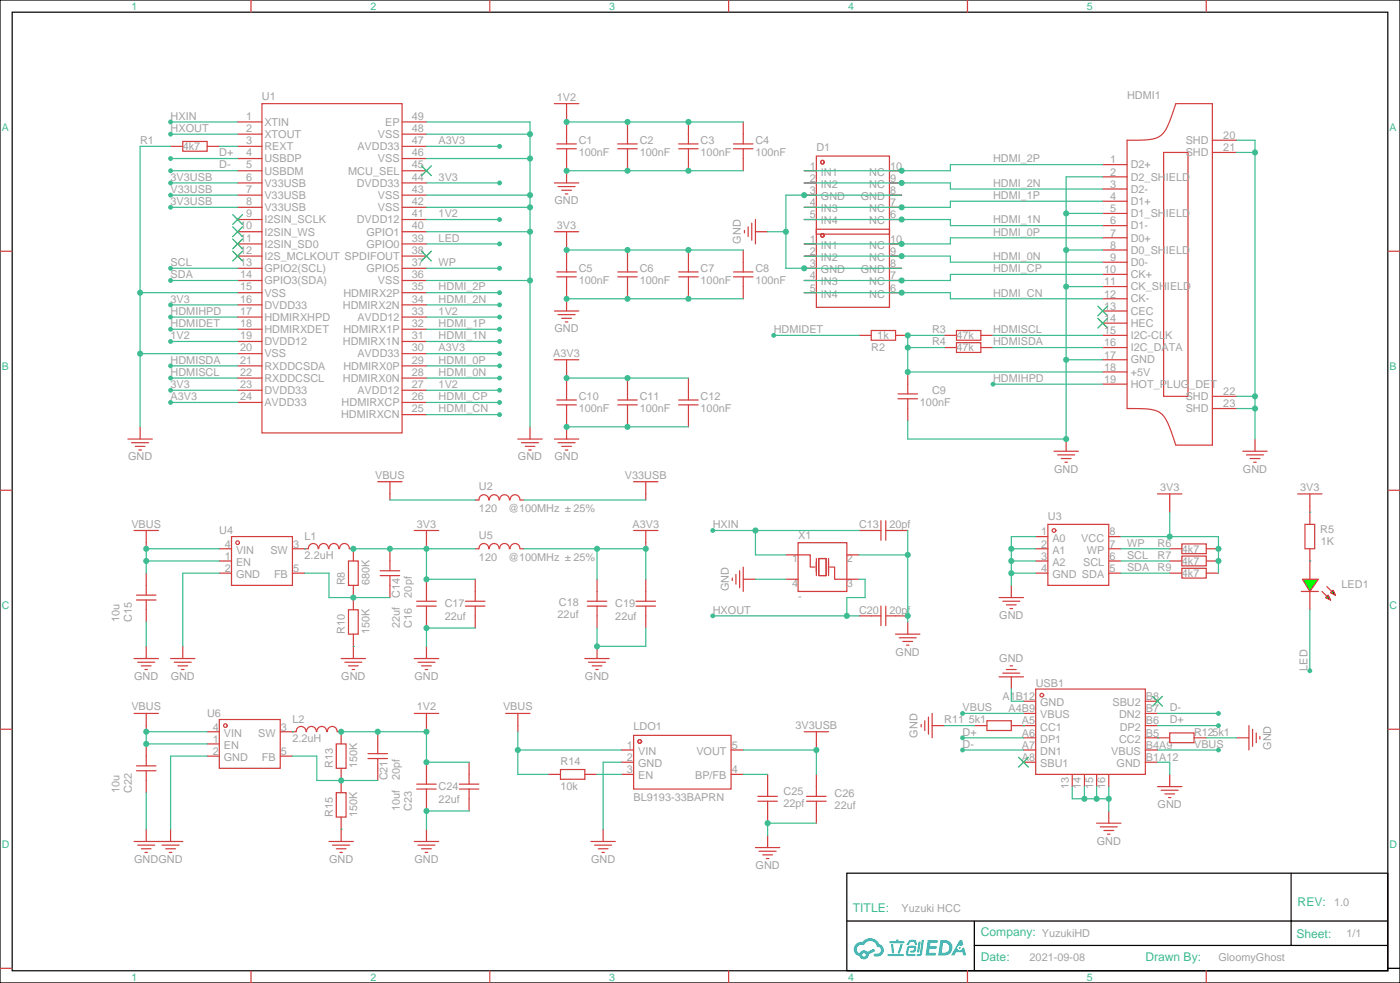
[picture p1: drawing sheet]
<svg xmlns="http://www.w3.org/2000/svg" width="405mm" height="284mm" viewBox="0 0 405 284" stroke-linecap="round" stroke-linejoin="round" font-family="sans-serif">
<path d="M0 0h405.3v284.3h-405.3zM3.5 3.5h398.3v277.3h-398.3zM245.2 252.6h156.6v28.2h-156.6zM373.8 252.6v20.9M245.2 266.4h156.5M282.1 273.5h119.6M282.1 266.4v14.1M401.8 280.1h3.5" fill="none" stroke="#000" stroke-width=".35"/>
<g fill="none" stroke="#d43d3d" stroke-width=".35">
<path d="M72.7 0v3.5M141.8 0v3.5M211 0v3.5M280.1 0v3.5M349.2 0v3.5M0 72.7h3.5M401.8 72.7h3.5M0 141.8h3.5M401.8 141.8h3.5M0 211h3.5M401.8 211h3.5M0 280.1h3.5"/>
<path d="M72.7 280.8v3.5M141.8 280.8v3.5M211 280.8v3.5M280.1 280.8v3.5M349.2 280.8v3.5"/>
</g>
<g fill="#178fff">
<path d="M268.6 271.9h2.5l.4 .2-.1 .6h-2l-.1 1h1.6l.4 .3-.5 .4h-1.7l-.1 1.2 1.8 .1 .2 .3-.2 .4h-2.8z"/>
<path d="M277.9 272h.7l.3 1.3-.6 .3a.74 .74 0 0 0-1.1 .3 .74 .74 0 0 0 .5 1.1 .74 .74 0 0 0 .9-.7l.5-.3 .6 2.4h-.8l-.3-1h-1.8l-.5 1h-.9z"/>
<path d="M266 272.4h.6l-.4 2.9a.31 .31 0 0 1-.4 .3 .31 .31 0 0 1-.3-.3z"/>
<path d="M266.9 271.9h.6l-.5 3.9a.89 .89 0 0 1-.7 .8 .89 .89 0 0 1-.9-.3l1-.5z"/>
<path d="M263.2 272.1l.6-.2 1.2 .1 .6 1.3-.7 .1-.3-.9-1.1 .1a.95 .95 0 0 1-.9 .8l-.1-.2z"/>
<path d="M262.9 273.8l1.8-.2a1.04 1.04 0 0 1 .6 1.1 1.04 1.04 0 0 1-.9 .9h-.6a.29 .29 0 0 1-.3-.4 .29 .29 0 0 1 .3-.2l.7-.1 .2-.7h-1.5l-.3 1.7 1.9 .1a.29 .29 0 0 1 .3 .3 .29 .29 0 0 1-.3 .3h-2l-.4-.3 .2-2.1z"/>
<path d="M257 276h4.4a.3 .3 0 0 1 .3 .3 .3 .3 0 0 1-.3 .3h-4.3z"/>
<path d="M260.7 273.1h.7l-.5 1.6a1.02 1.02 0 0 1-.7 1.2l-.3-.3z"/>
<path d="M258 273.1h.6l.2 2.4-.2 .3-.3-.2z"/>
<path d="M257.5 272.3h1.9l.2-.5h.5v.5h1.5a.29 .29 0 0 1 .3 .3 .29 .29 0 0 1-.3 .3h-4z"/>
<path d="M272.3 271.9l-.7 4.5h1.5a2.27 2.27 0 0 0 2.6-2.3 2.27 2.27 0 0 0-2.7-2.2zM273.1 272.7a1.5 1.5 0 0 1 1.8 1.6 1.5 1.5 0 0 1-2 1.3h-.3z"/>
<path d="M247.8 273.1a2.09 2.09 0 0 0 1 3.5 1.37 1.37 0 0 0 1.6 .9 1.37 1.37 0 0 0 1.1-1.4l1.9-1-.4-.7-1.8 1a1.4 1.4 0 0 0-2.3 .4 1.32 1.32 0 0 1-.7-1.9 1.32 1.32 0 0 1 1.9-.4 2.02 2.02 0 0 1 2.1-1.3 2.02 2.02 0 0 1 1.8 1.6 1.09 1.09 0 0 1 1 1.4 1.09 1.09 0 0 1-1.5 .7 .41 .41 0 0 0-.5 .3 .41 .41 0 0 0 .3 .5 1.89 1.89 0 0 0 2.5-1.2 1.89 1.89 0 0 0-1.2-2.4 2.98 2.98 0 0 0-5-.6l-1 .1zM249.6 276.2a.55 .55 0 0 1 1.1 0 .55 .55 0 0 1-1.1 0z"/>
<circle cx="277.9" cy="274.2" r=".28"/>
</g>
<g fill="none" stroke="#d43d3d" stroke-width=".35">
<path d="M68.8 38.8h7M68.8 35.3h7M75.8 30h40.6v95.2h-40.6zM116.4 38.8h7.1M116.4 35.3h7.1M49.4 42.3h3.5M52.9 40.9h7.1v2.8h-7.1zM60 42.3h3.5M68.8 60h7M68.8 56.4h7M68.8 52.9h7M68.8 49.4h7"/>
<path d="M68.8 45.9h7M68.8 42.3h7M116.4 60h7.1M116.4 56.4h7.1M116.4 52.9h7.1M116.4 49.4h7.1M116.4 45.9h7.1M116.4 42.3h7.1M319.3 47.6h7M319.3 51.2h7M319.3 54.7h7M319.3 58.2h7"/>
<path d="M326.3 40.6l6.6-.2 1.8-.5 1.3-.7 1.1-1 .9-1.7 2.4-6.5h10.6v98.8h-10.6l-2.4-6.6-.9-1.6-1.1-1.1-1.3-.7-1.8-.4-6.6-.2zM336.9 44.1h7.1v70.6h-7.1zM351 40.6h7.1M351 44.1h7.1M68.8 77.6h7M68.8 74.1h7M68.8 70.6h7M68.8 67h7M68.8 63.5h7M116.4 77.6h7.1M116.4 74.1h7.1M116.4 70.6h7.1"/>
<path d="M116.4 67h7.1M116.4 63.5h7.1M319.3 61.7h7M319.3 65.3h7M319.3 68.8h7M319.3 72.3h7M319.3 75.8h7M319.3 79.4h7M68.8 98.8h7M68.8 95.3h7M68.8 91.7h7M68.8 88.2h7"/>
<path d="M68.8 84.7h7M68.8 81.1h7M116.4 98.8h7.1M116.4 95.3h7.1M116.4 91.7h7.1M116.4 88.2h7.1M116.4 84.7h7.1M116.4 81.1h7.1M248.7 97h3.5M252.2 95.6h7.1v2.8h-7.1zM259.3 97h3.5M273.4 97h3.5"/>
<path d="M276.9 95.6h7.1v2.8h-7.1zM276.9 99.1h7.1v2.9h-7.1zM284 97h3.5M319.3 82.9h7M319.3 86.4h7M319.3 90h7M319.3 93.5h7M319.3 97h7M68.8 116.4h7M68.8 112.9h7M68.8 109.4h7M68.8 105.8h7"/>
<path d="M68.8 102.3h7M116.4 116.4h7.1M116.4 112.9h7.1M116.4 109.4h7.1M116.4 105.8h7.1M116.4 102.3h7.1M116.4 119.9h7.1M260 115.4h5.6M260 113.9h5.6M262.8 107.6v6.3M262.8 115.4v6.3M273.4 100.5h3.5"/>
<path d="M284 100.5h3.5M319.3 100.5h7M319.3 104.1h7M319.3 107.6h7M319.3 111.1h7M351 114.7h7.1M351 118.2h7.1M37 127h7.1M38.1 128.1h4.9M39.2 129.1h2.8M40.2 130.2h.7M40.6 123.5v3.5"/>
<path d="M149.9 127h7.1M151 128.1h4.9M152 129.1h2.9M153.1 130.2h.7M153.5 123.5v3.5M305.2 130.5h7M306.2 131.6h4.9M307.3 132.6h2.8M308.3 133.7h.7M308.7 127v3.5M359.8 130.5h7.1M360.9 131.6h4.9"/>
<path d="M361.9 132.6h2.9M363 133.7h.7M363.4 127v3.5M38.8 153.5h7.1M42.3 153.5v5.3M63.5 158.8h3.5M67 155.2h17.7v14.1h-17.7zM84.7 158.8h4.6M89.3 158.7a1.41 1.41 0 0 1 1.4-1.5 1.41 1.41 0 0 1 1.4 1.5M92.3 158.7a1.41 1.41 0 0 1 1.4-1.5 1.41 1.41 0 0 1 1.4 1.5M95.3 158.7a1.41 1.41 0 0 1 1.4-1.5 1.41 1.41 0 0 1 1.4 1.5M98.3 158.7a1.41 1.41 0 0 1 1.4-1.5 1.41 1.41 0 0 1 1.4 1.5"/>
<path d="M101.2 158.8h1.1v3.5M112.9 158.8v6.3M119.9 153.5h7.1M123.5 153.5v5.3M137.6 158.8h1M138.7 158.7a1.41 1.41 0 0 1 1.4-1.5 1.41 1.41 0 0 1 1.4 1.5M141.7 158.7a1.41 1.41 0 0 1 1.4-1.5 1.41 1.41 0 0 1 1.4 1.5M144.7 158.7a1.41 1.41 0 0 1 1.4-1.5 1.41 1.41 0 0 1 1.4 1.5M147.7 158.7a1.41 1.41 0 0 1 1.4-1.5 1.41 1.41 0 0 1 1.4 1.5M150.6 158.8h1.1M183.4 153.5h7.1M187 153.5v5.3"/>
<path d="M231.1 157h14.1v14.1h-14.1zM248.7 153.5h6.4M255.1 150.6v5.7M256.5 153.5h6.3M256.5 150.6v5.7M299.9 158.8h3.5M299.9 155.2h3.5M303.4 151.7h17.6v17.6h-17.6zM321 158.8h3.6M321 155.2h3.6M335.1 142.9h7.1M338.7 142.9v5.3"/>
<path d="M39.5 173.6h5.7M39.5 172.2h5.7M42.3 165.8v6.4M42.3 173.6v6.3M63.5 162.3h3.5M63.5 165.8h3.5M84.7 165.8h3.5M100.9 162.3h2.8v7h-2.8zM100.9 176.4h2.8v7h-2.8zM102.3 169.3v7.1M110.1 166.5h5.6M110.1 165.1h5.6"/>
<path d="M112.9 166.5v6.4M120.6 175.3h5.7M120.6 173.9h5.7M123.5 167.6v6.3M123.5 175.3v6.4M134.8 175.3h5.6M134.8 173.9h5.6M137.6 167.6v6.3M137.6 175.3v6.4M170 175.3h5.7M170 173.9h5.7M172.9 167.6v6.3"/>
<path d="M172.9 175.3v6.4M184.1 175.3h5.7M184.1 173.9h5.7M187 167.6v6.3M187 175.3v6.4M212 167.2v.7M213.1 166.2v2.8M214.1 165.1v4.9M215.2 167.6h3.5M215.2 164v7.1M227.5 160.5h7.1v3.5h1.4M227.5 167.6h3.6"/>
<path d="M236.4 161.6v4.9M237.1 161.6h2.1v4.9h-2.1zM239.9 161.6v4.9M240.2 164h1.5v3.6h7M245.2 160.5h3.5M248.7 178.2h6.4M255.1 175.3v5.7M256.5 175.3v5.7M256.5 178.2h6.3M262.8 179.9v3.5M289.3 172.9h7M290.3 173.9h5"/>
<path d="M291.4 175h2.8M292.5 176h.7M292.8 169.3v3.6M299.9 162.3h3.5M299.9 165.8h3.5M321 162.3h3.6M321 165.8h3.6M376.8 171.1h4.9M38.8 190.5h7.1M39.9 191.6h4.9M40.9 192.6h2.8M42 193.7h.7"/>
<path d="M42.3 187v3.5M49.4 190.5h7M50.4 191.6h5M51.5 192.6h2.8M52.6 193.7h.7M52.9 187v3.5M98.8 190.5h7M99.8 191.6h5M100.9 192.6h2.8M102 193.7h.7M102.3 183.4v7.1M119.9 190.5h7.1"/>
<path d="M121 191.6h4.9M122.1 192.6h2.8M123.1 193.7h.7M123.5 187v3.5M169.3 190.5h7.1M170.4 191.6h4.9M171.4 192.6h2.9M172.5 193.7h.7M172.9 187v3.5M259.3 183.4h7M260.3 184.5h5M261.4 185.6h2.8"/>
<path d="M262.5 186.6h.7M289.3 195.8h7M290.3 194.7h5M291.4 193.7h2.8M292.5 192.6h.7M292.8 195.8v3.5M299.9 199.3h31.7v24.7h-31.7zM38.8 206.4h7.1M42.3 206.4v5.3M42.3 215.2v6.3M60 211.7h3.5M60 215.2h3.5"/>
<path d="M60 218.7h3.5M63.5 208.1h17.6v14.1h-17.6zM81.1 211.7h4.6M81.1 218.7h3.6M85.8 211.6a1.41 1.41 0 0 1 1.4-1.5 1.41 1.41 0 0 1 1.4 1.5M88.8 211.6a1.41 1.41 0 0 1 1.4-1.5 1.41 1.41 0 0 1 1.4 1.5M91.7 211.6a1.41 1.41 0 0 1 1.5-1.5 1.41 1.41 0 0 1 1.4 1.5M94.8 211.6a1.41 1.41 0 0 1 1.4-1.5 1.41 1.41 0 0 1 1.4 1.5M97.4 215.2h2.8v7h-2.8zM97.7 211.7h1.1v3.5M106.5 219.4h5.7M106.5 218h5.7"/>
<path d="M109.4 211.7v6.3M109.4 219.4v6.4M119.9 206.4h7.1M123.5 206.4v5.3M146.4 206.4h7.1M149.9 206.4v5.3M179.9 217h3.5M183.4 212.7h28.3v15.5h-28.3zM211.7 217h3.5M232.8 211.7h7.1M236.4 211.7v5.3M266.7 209.6v.7"/>
<path d="M267.8 208.5v2.8M268.8 207.4v5M269.9 209.9h3.5M269.9 206.4v7M282.2 209.9h3.6M285.8 208.5h7v2.8h-7zM292.8 209.9h7.1M296.3 206.4h3.6M296.3 202.8h3.6M296.3 213.4h3.6M296.3 217h3.6M331.6 206.4h3.5"/>
<path d="M331.6 202.8h3.5M331.6 209.9h3.5M331.6 213.4h7.1M331.6 217h3.5M338.7 212h7v2.8h-7zM345.7 213.4h3.5M358.1 213.4h3.5M361.6 209.9v7.1M362.7 211v4.9M363.7 212v2.8M364.8 213.1v.7M39.5 223h5.7"/>
<path d="M39.5 221.5h5.7M42.3 223v6.3M42.3 239.9v3.5M49.4 239.9v3.5M97.4 229.3h2.8v7.1h-2.8zM98.8 222.3v7M98.8 236.4v7M120.6 228.2h5.7M120.6 226.8h5.7M123.5 220.5v6.3M123.5 228.2v6.4M123.5 239.9v3.5"/>
<path d="M133 228.2h5.6M133 226.8h5.6M135.8 220.5v6.3M135.8 228.2v6.4M158.7 224h3.6M162.3 222.6h7v2.8h-7zM169.3 224h3.6M174.6 239.9v3.5M179.9 220.5h3.5M179.9 224h3.5M211.7 224h3.5M219.4 231.8h5.7"/>
<path d="M219.4 230.4h5.7M222.2 224v6.4M222.2 231.8v6.3M296.3 220.5h3.6M310.4 224v3.5M314 224v3.5M317.5 224v3.5M317.5 238.1h7.1M318.6 239.2h4.9M321 224v3.5M321 234.6v3.5M331.6 220.5h3.5"/>
<path d="M335.1 227.5h7.1M336.2 228.6h4.9M337.3 229.7h2.8M338.3 230.7h.7M338.7 224v3.5M38.8 243.4h14.1M39.9 244.5h4.9M40.9 245.5h2.8M42 246.6h.7M46.9 244.5h5M48 245.5h2.8M49 246.6h.7"/>
<path d="M95.2 243.4h7.1M96.3 244.5h4.9M97.4 245.5h2.8M98.4 246.6h.7M119.9 243.4h7.1M121 244.5h4.9M122.1 245.5h2.8M123.1 246.6h.7M171.1 243.4h7.1M172.2 244.5h4.9M173.2 245.5h2.8M174.3 246.6h.7"/>
<path d="M218.7 245.2h7.1M219.8 246.2h4.9M220.8 247.3h2.9M221.9 248.4h.7M222.2 241.7v3.5M319.6 240.2h2.8M320.7 241.3h.7"/>
<circle cx="68.8" cy="157" r=".53"/>
<circle cx="305.2" cy="153.5" r=".53"/>
<circle cx="65.3" cy="209.9" r=".53"/>
<circle cx="185.2" cy="214.5" r=".53"/>
<circle cx="301.6" cy="201.1" r=".53"/>
</g>
<g fill="none" stroke="#3c3" stroke-width=".35">
<path d="M122.1 48l2.8 2.8M124.9 48l-2.8 2.8M67.4 72.7l2.8 2.8M67.4 69.1l2.8 2.9M67.4 65.6l2.8 2.8M67.4 62.1l2.8 2.8M70.2 72.7l-2.8 2.8M70.2 69.1l-2.8 2.9M70.2 65.6l-2.8 2.8M70.2 62.1l-2.8 2.8M122.1 72.7l2.8 2.8M124.9 72.7l-2.8 2.8"/>
<path d="M317.9 88.5l2.8 2.9M317.9 92.1l2.8 2.8M320.7 88.5l-2.8 2.9M320.7 92.1l-2.8 2.8M294.9 219.1l2.8 2.8M297.7 219.1l-2.8 2.8M333.7 201.4l2.8 2.9M336.5 201.4l-2.8 2.9"/>
</g>
<path d="M377.1 167.6h4.6l-2.5 3.5z" fill="#0f0" stroke="#d43d3d" stroke-width=".35"/>
<g fill="#0f0" stroke="#a10000" stroke-width=".35">
<path d="M385.2 171.5l.7-.8 .7 1.5z"/>
<path d="M383.8 172.9l.7-.7 .7 1.4z"/>
</g>
<g fill="none" stroke="#d43d3d" stroke-width=".35">
<path d="M160.5 30h7.1M164 30v11.6M181.7 35.3v6.3M199.3 35.3v6.3M215.2 35.3v6.3M160.5 52.9h7.1M161.2 43h5.7M161.2 41.6h5.7M161.6 54h4.9M162.6 55h2.9M163.7 56.1h.7M164 43v9.9"/>
<path d="M178.9 43h5.6M178.9 41.6h5.6M181.7 43v6.4M196.5 43h5.6M196.5 41.6h5.6M199.3 43v6.4M212.4 43h5.6M212.4 41.6h5.6M215.2 43v6.4M232.8 49.4h3.6M232.8 52.9h3.6M232.8 56.4h3.6"/>
<path d="M232.8 60h3.6M236.4 45.2h21.1v22.5h-21.1zM257.5 49.4h3.6M257.5 52.9h3.6M257.5 56.4h3.6M257.5 60h3.6M160.5 67h7.1M161.2 78.7h5.7M164 67v11.7M178.9 78.7h5.6M181.7 72.3v6.4M196.5 78.7h5.6"/>
<path d="M199.3 72.3v6.4M212.4 78.7h5.6M215.2 72.3v6.4M215.5 66.7v.7M216.6 65.6v2.8M217.7 64.6v4.9M218.7 63.5v7.1M218.7 67h3.5M232.8 63.5h3.6M232.8 70.6h3.6M232.8 74.1h3.6M232.8 77.6h3.6"/>
<path d="M236.4 66.3h21.1v22.6h-21.1zM257.5 63.5h3.6M257.5 70.6h3.6M257.5 74.1h3.6M257.5 77.6h3.6M160.5 90h7.1M161.2 80.1h5.7M161.6 91h4.9M162.6 92.1h2.9M163.7 93.1h.7M164 80.1v9.9M178.9 80.1h5.6"/>
<path d="M181.7 80.1v6.3M196.5 80.1h5.6M199.3 80.1v6.3M212.4 80.1h5.6M215.2 80.1v6.3M232.8 81.1h3.6M232.8 84.7h3.6M257.5 81.1h3.6M257.5 84.7h3.6M160.5 104.1h7.1M161.2 117.1h5.7M161.2 115.7h5.7"/>
<path d="M164 104.1v11.6M164 117.1v9.9M178.9 117.1h5.6M178.9 115.7h5.6M181.7 109.4v6.3M181.7 117.1v6.4M196.5 117.1h5.6M196.5 115.7h5.6M199.3 109.4v6.3M199.3 117.1v6.4M109.4 139.3h7M112.9 139.3v5.3"/>
<path d="M160.5 127h7.1M161.6 128.1h4.9M162.6 129.1h2.9M163.7 130.2h.7M183.4 139.3h7.1M187 139.3v5.3M137.6 144.6h1M138.7 144.6a1.41 1.41 0 0 1 1.4-1.5 1.41 1.41 0 0 1 1.4 1.5M141.7 144.6a1.41 1.41 0 0 1 1.4-1.5 1.41 1.41 0 0 1 1.4 1.5M144.7 144.6a1.41 1.41 0 0 1 1.4-1.5 1.41 1.41 0 0 1 1.4 1.5M147.7 144.6a1.41 1.41 0 0 1 1.4-1.5 1.41 1.41 0 0 1 1.4 1.5M150.6 144.6h1.1"/>
<path d="M338.7 158.8h3.5M342.2 157.3h7v2.9h-7zM349.2 158.8h3.6M375.7 142.9h7.1M377.8 151.7h2.8v7.1h-2.8zM379.2 142.9v8.8M379.2 158.8v8.8M338.7 162.3h3.5M338.7 165.8h3.5M342.2 160.9h7v2.8h-7zM342.2 164.4h7v2.8h-7zM349.2 162.3h3.6"/>
<path d="M349.2 165.8h3.6M379.2 171.1v5.3M382.8 171.1l1.4 1.4M384.2 169.7l1.4 1.4M233.5 231.8h5.7M233.5 230.4h5.7M236.4 224v6.4M236.4 231.8v6.3"/>
<circle cx="238.1" cy="46.9" r=".53"/>
<circle cx="238.1" cy="68.1" r=".53"/>
</g>
<g fill="none" stroke="#3dbd91" stroke-width=".35">
<path d="M49.4 38.8h19.4M49.4 35.3h19.4M123.5 38.8h30M123.5 35.3h30v88.2M49.4 42.3h-8.8v81.2M49.4 45.9h19.4M49.4 49.4h19.4M49.4 52.9h19.4M49.4 56.4h19.4M49.4 60h19.4M63.5 42.3h5.3M123.5 42.3h21.1"/>
<path d="M123.5 45.9h30M123.5 56.4h30M123.5 60h30M319.3 51.2h-10.6v75.8h-45.9v-5.3M358.1 40.6h5.3v86.4M358.1 44.1h5.3M49.4 77.6h19.4M123.5 77.6h21.1M123.5 70.6h21.1M123.5 67h30M123.5 63.5h21.1M308.7 61.7h10.6"/>
<path d="M308.7 72.3h10.6M40.6 84.7h28.2M49.4 81.1h19.4M49.4 88.2h19.4M49.4 91.7h19.4M49.4 95.3h19.4M49.4 98.8h19.4M123.5 81.1h30M123.5 88.2h21.1M123.5 91.7h21.1M123.5 95.3h21.1M123.5 98.8h21.1"/>
<path d="M123.5 84.7h21.1M224 97h24.7M273.4 97h-10.6v10.6h56.5M287.5 97h31.8M308.7 82.9h10.6M40.6 102.3h28.2M49.4 105.8h19.4M49.4 109.4h19.4M49.4 112.9h19.4M49.4 116.4h19.4M123.5 102.3h21.1M123.5 105.8h21.1"/>
<path d="M123.5 109.4h21.1M123.5 112.9h21.1M123.5 116.4h21.1M123.5 119.9h21.1M262.8 100.5h10.6M287.5 100.5h31.8M287.5 111.1h31.8M308.7 104.1h10.6M358.1 118.2h5.3M358.1 114.7h5.3M63.5 158.8h-21.2v7M42.3 179.9v7.1"/>
<path d="M42.3 162.3h21.2M63.5 165.8h-10.6v21.2M88.2 165.8h7v7.1h17.7M60 211.7h-17.7v3.5h17.7M60 218.7h-10.6v21.2M84.7 218.7h7v7.1h17.7"/>
</g>
<g fill="#3dbd91">
<circle cx="98.8" cy="239.9" r=".18"/>
<circle cx="102.3" cy="187" r=".18"/>
<circle cx="88.2" cy="158.8" r=".18"/>
<circle cx="84.7" cy="211.7" r=".18"/>
</g>
<g fill="none" stroke="#3dbd91" stroke-width=".35">
<path d="M206.4 153.5h42.3M218.7 153.5v7h8.8M262.8 153.5v26.4M206.4 178.2h42.3M218.7 167.6h8.8M248.7 160.5h14.1M248.7 167.6h1.8v5.3h-5.3v5.3M137.6 181.7h-14.1v5.3M292.8 199.3v3.5h3.5M98.8 211.7h24.7v8.8h12.3M273.4 209.9h8.8M278.7 206.4h17.6"/>
<path d="M278.7 217h17.6M278.7 213.4h17.6M335.1 206.4h17.7M335.1 217h17.7M335.1 209.9h17.7M349.2 213.4h8.9M42.3 229.3v10.6M135.8 234.6h-12.3v5.3M310.4 227.5v3.6h10.6M314 227.5v3.6M317.5 227.5v3.6M321 227.5v7.1"/>
<path d="M335.1 220.5h3.6v3.5"/>
</g>
<g fill="#3dbd91">
<circle cx="335.1" cy="213.4" r=".18"/>
<circle cx="296.3" cy="209.9" r=".18"/>
</g>
<g fill="none" stroke="#3dbd91" stroke-width=".35">
<path d="M123.5 52.9h21.1M102.3 158.8h35.3M123.5 158.8v8.8h14.1M151.7 158.8h35.3v8.8M172.9 158.8v8.8M292.8 158.8h7.1M299.9 155.2h-7.1v14.1M292.8 162.3h7.1M292.8 165.8h7.1M324.6 162.3h14.1M324.6 165.8h14.1M379.2 176.4v17.6"/>
<path d="M172.9 181.7v5.3h14.1v-5.3M149.9 211.7v12.3h8.8M149.9 217h30M215.2 217h21.2v7M172.9 224h7M179.9 220.5h-5.3v19.4M215.2 224h7M236.4 238.1h-14.2v3.6"/>
</g>
<g fill="#3dbd91">
<circle cx="379.2" cy="162.3" r=".18"/>
<circle cx="379.2" cy="148.2" r=".18"/>
</g>
<g fill="none" stroke="#3dbd91" stroke-width=".35">
<path d="M164 35.3h51.2M164 49.4h51.2M232.8 52.9h42.4v1.8h44.1M261.1 56.4h-33.6v21.2h33.6M319.3 47.6h-44.1v1.8h-42.4M319.3 58.2h-44.1v1.8h-42.4M164 72.3h51.2M222.2 67h5.3M232.8 63.5h42.4v1.8h44.1M232.8 74.1h42.4v1.7h44.1M319.3 68.8h-44.1v1.8h-42.4M319.3 79.4h-44.1v1.7h-42.4"/>
<path d="M164 86.4h51.2M232.8 84.7h42.4v1.7h44.1M164 109.4h35.3M164 123.5h35.3M112.9 144.6h24.7M151.7 144.6h35.3M324.6 158.8h14.1M324.6 155.2h28.2v10.6M338.7 148.2v7"/>
</g>
<g fill="#3dbd91">
<circle cx="40.6" cy="84.7" r=".88"/>
<circle cx="40.6" cy="102.3" r=".88"/>
<circle cx="153.5" cy="60" r=".88"/>
<circle cx="153.5" cy="56.4" r=".88"/>
<circle cx="153.5" cy="45.9" r=".88"/>
<circle cx="153.5" cy="38.8" r=".88"/>
<circle cx="153.5" cy="81.1" r=".88"/>
<circle cx="153.5" cy="67" r=".88"/>
<circle cx="363.4" cy="118.2" r=".88"/>
<circle cx="363.4" cy="114.7" r=".88"/>
<circle cx="363.4" cy="44.1" r=".88"/>
<circle cx="262.8" cy="97" r=".88"/>
<circle cx="262.8" cy="100.5" r=".88"/>
<circle cx="262.8" cy="107.6" r=".88"/>
<circle cx="308.7" cy="61.7" r=".88"/>
<circle cx="308.7" cy="72.3" r=".88"/>
<circle cx="308.7" cy="82.9" r=".88"/>
<circle cx="308.7" cy="104.1" r=".88"/>
<circle cx="308.7" cy="127" r=".88"/>
<circle cx="102.3" cy="172.9" r=".88"/>
<circle cx="42.3" cy="162.3" r=".88"/>
<circle cx="42.3" cy="158.7" r=".88"/>
<circle cx="42.3" cy="211.7" r=".88"/>
<circle cx="42.3" cy="215.2" r=".88"/>
<circle cx="98.8" cy="225.8" r=".88"/>
<circle cx="123.5" cy="181.7" r=".88"/>
<circle cx="123.5" cy="211.7" r=".88"/>
<circle cx="123.5" cy="220.5" r=".88"/>
<circle cx="109.4" cy="211.7" r=".88"/>
<circle cx="98.8" cy="211.7" r=".88"/>
<circle cx="123.5" cy="234.6" r=".88"/>
<circle cx="218.7" cy="153.5" r=".88"/>
<circle cx="262.8" cy="160.5" r=".88"/>
<circle cx="262.8" cy="178.2" r=".88"/>
<circle cx="245.2" cy="178.2" r=".88"/>
<circle cx="321" cy="231.1" r=".88"/>
<circle cx="314" cy="231.1" r=".88"/>
<circle cx="317.5" cy="231.1" r=".88"/>
<circle cx="292.8" cy="158.7" r=".88"/>
<circle cx="292.8" cy="162.3" r=".88"/>
<circle cx="292.8" cy="165.8" r=".88"/>
<circle cx="123.5" cy="167.6" r=".88"/>
<circle cx="123.5" cy="158.7" r=".88"/>
<circle cx="112.9" cy="158.7" r=".88"/>
<circle cx="102.3" cy="158.7" r=".88"/>
<circle cx="172.9" cy="158.7" r=".88"/>
<circle cx="187" cy="158.7" r=".88"/>
<circle cx="172.9" cy="187" r=".88"/>
<circle cx="236.4" cy="217" r=".88"/>
<circle cx="149.9" cy="217" r=".88"/>
<circle cx="222.3" cy="238.1" r=".88"/>
<circle cx="261.1" cy="63.5" r=".88"/>
<circle cx="261.1" cy="60" r=".88"/>
<circle cx="261.1" cy="52.9" r=".88"/>
<circle cx="261.1" cy="49.4" r=".88"/>
<circle cx="261.1" cy="70.6" r=".88"/>
<circle cx="261.1" cy="74.1" r=".88"/>
<circle cx="261.1" cy="81.1" r=".88"/>
<circle cx="261.1" cy="84.7" r=".88"/>
<circle cx="232.8" cy="56.4" r=".88"/>
<circle cx="227.5" cy="67" r=".88"/>
<circle cx="232.8" cy="77.6" r=".88"/>
<circle cx="164" cy="35.3" r=".88"/>
<circle cx="181.7" cy="35.3" r=".88"/>
<circle cx="199.3" cy="35.3" r=".88"/>
<circle cx="199.3" cy="49.4" r=".88"/>
<circle cx="181.7" cy="49.4" r=".88"/>
<circle cx="164" cy="49.4" r=".88"/>
<circle cx="164" cy="109.4" r=".88"/>
<circle cx="181.7" cy="109.4" r=".88"/>
<circle cx="181.7" cy="123.5" r=".88"/>
<circle cx="164" cy="123.5" r=".88"/>
<circle cx="199.3" cy="72.3" r=".88"/>
<circle cx="181.7" cy="72.3" r=".88"/>
<circle cx="164" cy="72.3" r=".88"/>
<circle cx="199.3" cy="86.4" r=".88"/>
<circle cx="181.7" cy="86.4" r=".88"/>
<circle cx="164" cy="86.4" r=".88"/>
<circle cx="338.7" cy="155.2" r=".88"/>
<circle cx="352.8" cy="158.7" r=".88"/>
<circle cx="352.8" cy="162.3" r=".88"/>
<circle cx="49.4" cy="38.8" r=".71"/>
<circle cx="49.4" cy="35.3" r=".71"/>
<circle cx="49.4" cy="45.9" r=".71"/>
<circle cx="49.4" cy="49.4" r=".71"/>
<circle cx="49.4" cy="52.9" r=".71"/>
<circle cx="49.4" cy="56.4" r=".71"/>
<circle cx="49.4" cy="60" r=".71"/>
<circle cx="49.4" cy="77.6" r=".71"/>
<circle cx="49.4" cy="81.1" r=".71"/>
<circle cx="49.4" cy="88.2" r=".71"/>
<circle cx="49.4" cy="91.7" r=".71"/>
<circle cx="49.4" cy="95.3" r=".71"/>
<circle cx="49.4" cy="98.8" r=".71"/>
<circle cx="49.4" cy="105.8" r=".71"/>
<circle cx="49.4" cy="109.4" r=".71"/>
<circle cx="49.4" cy="112.9" r=".71"/>
<circle cx="49.4" cy="116.4" r=".71"/>
<circle cx="144.6" cy="119.9" r=".71"/>
<circle cx="144.6" cy="116.4" r=".71"/>
<circle cx="144.6" cy="112.9" r=".71"/>
<circle cx="144.6" cy="109.4" r=".71"/>
<circle cx="144.6" cy="105.8" r=".71"/>
<circle cx="144.6" cy="102.3" r=".71"/>
<circle cx="144.6" cy="98.8" r=".71"/>
<circle cx="144.6" cy="95.3" r=".71"/>
<circle cx="144.6" cy="91.7" r=".71"/>
<circle cx="144.6" cy="88.2" r=".71"/>
<circle cx="144.6" cy="84.7" r=".71"/>
<circle cx="144.6" cy="77.6" r=".71"/>
<circle cx="144.6" cy="70.6" r=".71"/>
<circle cx="144.6" cy="63.5" r=".71"/>
<circle cx="144.6" cy="42.3" r=".71"/>
<circle cx="224" cy="97" r=".71"/>
<circle cx="287.5" cy="111.1" r=".71"/>
<circle cx="206.4" cy="153.5" r=".71"/>
<circle cx="206.4" cy="178.2" r=".71"/>
<circle cx="278.7" cy="206.4" r=".71"/>
<circle cx="352.8" cy="217" r=".71"/>
<circle cx="278.7" cy="213.4" r=".71"/>
<circle cx="278.7" cy="217" r=".71"/>
<circle cx="352.8" cy="206.4" r=".71"/>
<circle cx="352.8" cy="209.9" r=".71"/>
<circle cx="144.6" cy="52.9" r=".71"/>
<circle cx="379.2" cy="194" r=".71"/>
</g>
<g font-size="3.5" fill="#3dbc91">
<text x="246.9" y="263.8">TITLE:</text>
<text x="375.7" y="262.1">REV:</text>
<text x="284" y="270.9">Company: YuzukiHD</text>
<text x="375.4" y="271.3">Sheet:</text>
<text x="284" y="278">Date:</text>
<text x="331.6" y="278">Drawn By:</text>
</g>
<g font-size="3.1" fill="#3dbc91">
<text x="38.1" y="2.8">1</text>
<text x="107.2" y="2.8">2</text>
<text x="176.4" y="2.8">3</text>
<text x="245.5" y="2.8">4</text>
<text x="314.7" y="2.8">5</text>
<text x=".5" y="37.9">A</text>
<text x="402.3" y="37.9">A</text>
<text x=".5" y="107.1">B</text>
<text x="402.3" y="107.1">B</text>
<text x=".5" y="176.2">C</text>
<text x="402.3" y="176.2">C</text>
<text x=".5" y="245.4">D</text>
<text x="402.3" y="245.4">D</text>
<text x="38.1" y="283.6">1</text>
<text x="107.2" y="283.6">2</text>
<text x="176.4" y="283.6">3</text>
<text x="245.5" y="283.6">4</text>
<text x="314.7" y="283.6">5</text>
</g>
<g font-size="3.1" fill="#a2a2a2">
<text x="75.8" y="28.8">U1</text>
<text x="161.2" y="29.1">1V2</text>
<text x="326.3" y="28.6">HDMI1</text>
<text x="49.4" y="34.6">HXIN</text>
<text x="71.3" y="34.6">1</text>
<text x="119.2" y="34.6">49</text>
<text x="40.6" y="41.7">R1</text>
<text x="49.4" y="38.1">HXOUT</text>
<text x="71.3" y="41.7">3</text>
<text x="71.3" y="38.1">2</text>
<text x="76.6" y="39.9">XTOUT</text>
<text x="76.6" y="36.4">XTIN</text>
<text x="109.4" y="39.9">VSS</text>
<text x="111.5" y="36.4">EP</text>
<text x="119.2" y="41.7">47</text>
<text x="119.2" y="38.1">48</text>
<text x="127" y="41.7">A3V3</text>
<text x="167.6" y="41.7">C1</text>
<text x="185.2" y="41.7">C2</text>
<text x="202.8" y="41.7">C3</text>
<text x="218.7" y="41.7">C4</text>
<text x="343.3" y="41.6">SHD</text>
<text x="354.2" y="40.2">20</text>
<text x="52.9" y="43.4">4k7</text>
<text x="63.5" y="45.2">D+</text>
<text x="71.3" y="45.2">4</text>
<text x="76.6" y="47">USBDP</text>
<text x="76.6" y="43.4">REXT</text>
<text x="103.5" y="43.4">AVDD33</text>
<text x="109.4" y="47">VSS</text>
<text x="119.2" y="45.2">46</text>
<text x="167.6" y="45.2">100nF</text>
<text x="185.2" y="45.2">100nF</text>
<text x="202.8" y="45.2">100nF</text>
<text x="218.7" y="45.2">100nF</text>
<text x="236.4" y="43.7">D1</text>
<text x="287.5" y="47">HDMI_2P</text>
<text x="321.4" y="47.3">1</text>
<text x="343.3" y="45.2">SHD</text>
<text x="354.2" y="43.8">21</text>
<text x="49.4" y="52.3">3V3USB</text>
<text x="63.5" y="48.7">D-</text>
<text x="71.3" y="52.3">6</text>
<text x="71.3" y="48.7">5</text>
<text x="76.6" y="50.5">USBDM</text>
<text x="100.8" y="50.5">MCU_SEL</text>
<text x="119.2" y="52.3">44</text>
<text x="119.2" y="48.7">45</text>
<text x="127" y="52.3">3V3</text>
<text x="234.4" y="49.1">1</text>
<text x="234.4" y="52.6">2</text>
<text x="237.7" y="50.8">IN1</text>
<text x="251.7" y="50.8">NC</text>
<text x="257.7" y="52.6">9</text>
<text x="257.7" y="49.1">10</text>
<text x="321.4" y="50.8">2</text>
<text x="327.4" y="48.7">D2+</text>
<text x="327.4" y="52.2">D2_SHIELD</text>
<text x="49.4" y="55.8">V33USB</text>
<text x="49.4" y="59.3">3V3USB</text>
<text x="71.3" y="59.3">8</text>
<text x="71.3" y="55.8">7</text>
<text x="76.6" y="57.5">V33USB</text>
<text x="76.6" y="54">V33USB</text>
<text x="103.3" y="54">DVDD33</text>
<text x="109.4" y="57.5">VSS</text>
<text x="119.2" y="59.3">42</text>
<text x="119.2" y="55.8">43</text>
<text x="160.5" y="59.1">GND</text>
<text x="234.4" y="56.1">3</text>
<text x="234.4" y="59.6">4</text>
<text x="237.7" y="54.3">IN2</text>
<text x="237.7" y="57.9">GND</text>
<text x="249.2" y="57.9">GND</text>
<text x="251.7" y="54.3">NC</text>
<text x="257.7" y="59.6">7</text>
<text x="257.7" y="56.1">8</text>
<text x="287.5" y="57.5">HDMI_1P</text>
<text x="287.5" y="54">HDMI_2N</text>
<text x="321.4" y="54.3">3</text>
<text x="321.4" y="57.9">4</text>
<text x="327.4" y="55.8">D2-</text>
<text x="327.4" y="59.3">D1+</text>
<text x="71.3" y="62.8">9</text>
<text x="76.6" y="64.6">I2SIN_SCLK</text>
<text x="76.6" y="61.1">V33USB</text>
<text x="103.3" y="64.6">DVDD12</text>
<text x="109.4" y="61.1">VSS</text>
<text x="119.2" y="62.8">41</text>
<text x="127" y="62.8">1V2</text>
<text x="234.4" y="63.2">5</text>
<text x="237.7" y="61.4">IN3</text>
<text x="237.7" y="64.9">IN4</text>
<text x="251.7" y="64.9">NC</text>
<text x="251.7" y="61.4">NC</text>
<text x="257.7" y="63.2">6</text>
<text x="287.5" y="64.6">HDMI_1N</text>
<text x="321.4" y="61.4">5</text>
<text x="321.4" y="64.9">6</text>
<text x="327.4" y="62.8">D1_SHIELD</text>
<text x="69.5" y="69.9">11</text>
<text x="69.5" y="66.4">10</text>
<text x="76.6" y="71.7">I2SIN_SD0</text>
<text x="76.6" y="68.1">I2SIN_WS</text>
<text x="106.1" y="71.7">GPIO0</text>
<text x="106.1" y="68.1">GPIO1</text>
<text x="119.2" y="69.9">39</text>
<text x="119.2" y="66.4">40</text>
<text x="127" y="69.9">LED</text>
<text x="161.2" y="66.2">3V3</text>
<text x="214.5" y="70.5" transform="rotate(-90 214.5 70.5)">GND</text>
<text x="234.4" y="70.2">1</text>
<text x="237.7" y="72">IN1</text>
<text x="251.7" y="72">NC</text>
<text x="257.7" y="70.2">10</text>
<text x="287.5" y="68.1">HDMI_0P</text>
<text x="321.4" y="68.5">7</text>
<text x="321.4" y="72">8</text>
<text x="327.4" y="66.3">D1-</text>
<text x="327.4" y="69.9">D0+</text>
<text x="49.4" y="77">SCL</text>
<text x="69.5" y="77">13</text>
<text x="69.5" y="73.4">12</text>
<text x="76.6" y="75.2">I2S_MCLKOUT SPDIFOUT</text>
<text x="119.2" y="77">37</text>
<text x="119.2" y="73.4">38</text>
<text x="127" y="77">WP</text>
<text x="234.4" y="73.7">2</text>
<text x="234.4" y="77.3">3</text>
<text x="237.7" y="75.5">IN2</text>
<text x="251.7" y="75.5">NC</text>
<text x="257.7" y="77.3">8</text>
<text x="257.7" y="73.7">9</text>
<text x="287.5" y="75.2">HDMI_0N</text>
<text x="321.4" y="75.5">9</text>
<text x="327.4" y="73.4">D0_SHIELD</text>
<text x="327.4" y="76.9">D0-</text>
<text x="49.4" y="80.5">SDA</text>
<text x="69.5" y="80.5">14</text>
<text x="76.6" y="82.2">GPIO3(SDA)</text>
<text x="76.6" y="78.7">GPIO2(SCL)</text>
<text x="106.1" y="78.7">GPIO5</text>
<text x="109.4" y="82.2">VSS</text>
<text x="119.2" y="80.5">36</text>
<text x="167.6" y="78.7">C5</text>
<text x="167.6" y="82.2">100nF</text>
<text x="185.2" y="78.7">C6</text>
<text x="185.2" y="82.2">100nF</text>
<text x="202.8" y="78.7">C7</text>
<text x="202.8" y="82.2">100nF</text>
<text x="218.7" y="78.7">C8</text>
<text x="218.7" y="82.2">100nF</text>
<text x="234.4" y="80.8">4</text>
<text x="237.7" y="79">GND</text>
<text x="237.7" y="82.6">IN3</text>
<text x="249.2" y="79">GND</text>
<text x="251.7" y="82.6">NC</text>
<text x="257.7" y="80.8">7</text>
<text x="287.5" y="78.7">HDMI_CP</text>
<text x="319.6" y="79">10</text>
<text x="319.6" y="82.6">11</text>
<text x="327.4" y="80.4">CK+</text>
<text x="327.4" y="84">CK_SHIELD</text>
<text x="49.4" y="87.5">3V3</text>
<text x="69.5" y="87.5">16</text>
<text x="69.5" y="84">15</text>
<text x="76.6" y="89.3">DVDD33</text>
<text x="76.6" y="85.8">VSS</text>
<text x="99.3" y="89.3">HDMIRX2N</text>
<text x="99.4" y="85.8">HDMIRX2P</text>
<text x="119.2" y="87.5">34</text>
<text x="119.2" y="84">35</text>
<text x="127" y="87.5">HDMI_2N</text>
<text x="127" y="84">HDMI_2P</text>
<text x="234.4" y="84.3">5</text>
<text x="237.7" y="86.1">IN4</text>
<text x="251.7" y="86.1">NC</text>
<text x="257.7" y="84.3">6</text>
<text x="287.5" y="85.8">HDMI_CN</text>
<text x="319.6" y="86.1">12</text>
<text x="319.6" y="89.6">13</text>
<text x="327.4" y="87.5">CK-</text>
<text x="49.4" y="91.1">HDMIHPD</text>
<text x="49.4" y="94.6">HDMIDET</text>
<text x="69.5" y="94.6">18</text>
<text x="69.5" y="91.1">17</text>
<text x="76.6" y="92.8">HDMIRXHPD</text>
<text x="103.5" y="92.8">AVDD12</text>
<text x="119.2" y="94.6">32</text>
<text x="119.2" y="91.1">33</text>
<text x="127" y="94.6">HDMI_1P</text>
<text x="127" y="91.1">1V2</text>
<text x="319.6" y="93.1">14</text>
<text x="327.4" y="91">CEC</text>
<text x="327.4" y="94.6">HEC</text>
<text x="49.4" y="98.1">1V2</text>
<text x="69.5" y="101.6">20</text>
<text x="69.5" y="98.1">19</text>
<text x="76.6" y="99.9">DVDD12</text>
<text x="76.6" y="96.4">HDMIRXDET</text>
<text x="99.3" y="99.9">HDMIRX1N</text>
<text x="99.4" y="96.4">HDMIRX1P</text>
<text x="119.2" y="101.6">30</text>
<text x="119.2" y="98.1">31</text>
<text x="127" y="101.6">A3V3</text>
<text x="127" y="98.1">HDMI_1N</text>
<text x="160.5" y="96.2">GND</text>
<text x="224" y="96.4">HDMIDET</text>
<text x="252.2" y="101.6">R2</text>
<text x="254" y="98.1">1k</text>
<text x="269.9" y="96.4">R3</text>
<text x="269.9" y="99.9">R4</text>
<text x="276.9" y="98.1">47k</text>
<text x="276.9" y="101.6">47k</text>
<text x="287.5" y="99.9">HDMISDA</text>
<text x="287.5" y="96.4">HDMISCL</text>
<text x="319.6" y="96.7">15</text>
<text x="319.6" y="100.2">16</text>
<text x="327.4" y="98.1">I2C-CLK</text>
<text x="327.4" y="101.6">I2C_DATA</text>
<text x="49.4" y="105.2">HDMISDA</text>
<text x="69.5" y="105.2">21</text>
<text x="76.6" y="106.9">RXDDCSDA</text>
<text x="76.6" y="103.4">VSS</text>
<text x="99.4" y="106.9">HDMIRX0P</text>
<text x="103.5" y="103.4">AVDD33</text>
<text x="119.2" y="105.2">29</text>
<text x="127" y="105.2">HDMI_0P</text>
<text x="160.2" y="103.2">A3V3</text>
<text x="319.6" y="103.7">17</text>
<text x="319.6" y="107.3">18</text>
<text x="327.4" y="105.1">GND</text>
<text x="49.4" y="108.7">HDMISCL</text>
<text x="49.4" y="112.2">3V3</text>
<text x="69.5" y="112.2">23</text>
<text x="69.5" y="108.7">22</text>
<text x="76.6" y="114">DVDD33</text>
<text x="76.6" y="110.5">RXDDCSCL</text>
<text x="99.3" y="110.5">HDMIRX0N</text>
<text x="103.5" y="114">AVDD12</text>
<text x="119.2" y="112.2">27</text>
<text x="119.2" y="108.7">28</text>
<text x="127" y="112.2">1V2</text>
<text x="127" y="108.7">HDMI_0N</text>
<text x="269.9" y="114">C9</text>
<text x="287.5" y="110.5">HDMIHPD</text>
<text x="319.6" y="110.8">19</text>
<text x="327.4" y="108.7">+5V</text>
<text x="327.4" y="112.2">HOT_PLUG_DET</text>
<text x="49.4" y="115.8">A3V3</text>
<text x="69.5" y="115.8">24</text>
<text x="76.6" y="117.5">AVDD33</text>
<text x="98.9" y="117.5">HDMIRXCP</text>
<text x="119.2" y="119.3">25</text>
<text x="119.2" y="115.8">26</text>
<text x="127" y="119.3">HDMI_CN</text>
<text x="127" y="115.8">HDMI_CP</text>
<text x="167.6" y="115.8">C10</text>
<text x="167.6" y="119.3">100nF</text>
<text x="185.2" y="115.8">C11</text>
<text x="185.2" y="119.3">100nF</text>
<text x="202.8" y="115.8">C12</text>
<text x="202.8" y="119.3">100nF</text>
<text x="266.3" y="117.5">100nF</text>
<text x="343.3" y="115.7">SHD</text>
<text x="343.3" y="119.3">SHD</text>
<text x="354.2" y="114.3">22</text>
<text x="354.2" y="117.8">23</text>
<text x="98.7" y="121">HDMIRXCN</text>
<text x="37.1" y="133.2">GND</text>
<text x="150" y="133.2">GND</text>
<text x="160.5" y="133.2">GND</text>
<text x="305.2" y="136.7">GND</text>
<text x="359.9" y="136.7">GND</text>
<text x="108.6" y="138.5">VBUS</text>
<text x="138.7" y="141.8">U2</text>
<text x="180.9" y="138.5">V33USB</text>
<text x="335.9" y="142">3V3</text>
<text x="376.4" y="142">3V3</text>
<text x="138.7" y="148.2">120</text>
<text x="147.1" y="148.2">@100MHz</text>
<text x="166" y="148.2">25%</text>
<text x="38" y="152.6">VBUS</text>
<text x="63.5" y="154.6">U4</text>
<text x="120.7" y="152.6">3V3</text>
<text x="138.7" y="155.9">U5</text>
<text x="183.1" y="152.6">A3V3</text>
<text x="206.4" y="152.8">HXIN</text>
<text x="231.1" y="156">X1</text>
<text x="248.7" y="152.8">C13</text>
<text x="257.5" y="152.8">20pf</text>
<text x="301.5" y="154.9">1</text>
<text x="303.4" y="150.3">U3</text>
<text x="321.2" y="154.9">8</text>
<text x="382.3" y="154.2">R5</text>
<text x="65.1" y="161.9">1</text>
<text x="65.1" y="158.4">4</text>
<text x="68.3" y="160.2">VIN</text>
<text x="78.3" y="160.2">SW</text>
<text x="84.8" y="158.4">3</text>
<text x="88.2" y="156.3">L1</text>
<text x="88.2" y="161.6">2.2uH</text>
<text x="301.5" y="158.4">2</text>
<text x="301.5" y="161.9">3</text>
<text x="304.7" y="156.6">A0</text>
<text x="304.7" y="160.2">A1</text>
<text x="313.1" y="156.6">VCC</text>
<text x="314.6" y="160.2">WP</text>
<text x="321.2" y="161.9">6</text>
<text x="321.2" y="158.4">7</text>
<text x="326.3" y="161.6">SCL</text>
<text x="326.3" y="158.1">WP</text>
<text x="335.1" y="158.1">R6</text>
<text x="335.1" y="161.6">R7</text>
<text x="342.2" y="159.9">4k7</text>
<text x="382.4" y="157.7">1K</text>
<text x="65.1" y="165.5">2</text>
<text x="68.3" y="163.7">EN</text>
<text x="68.3" y="167.2">GND</text>
<text x="79.3" y="167.2">FB</text>
<text x="84.8" y="165.5">5</text>
<text x="138.7" y="162.4">120</text>
<text x="147.1" y="162.4">@100MHz</text>
<text x="166" y="162.4">25%</text>
<text x="229.3" y="162.7">1</text>
<text x="245.2" y="162.7">2</text>
<text x="301.5" y="165.5">4</text>
<text x="304.7" y="163.7">A2</text>
<text x="304.7" y="167.2">GND SDA</text>
<text x="313.6" y="163.7">SCL</text>
<text x="321.2" y="165.5">5</text>
<text x="326.3" y="165.1">SDA</text>
<text x="335.1" y="165.1">R9</text>
<text x="342.2" y="163.4">4k7</text>
<text x="342.2" y="166.9">4k7</text>
<text x="99.9" y="169.3" transform="rotate(-90 99.9 169.3)">R8</text>
<text x="106.9" y="169.3" transform="rotate(-90 106.9 169.3)">680K</text>
<text x="115.8" y="172.9" transform="rotate(-90 115.8 172.9)">C14</text>
<text x="119.3" y="172.9" transform="rotate(-90 119.3 172.9)">20pf</text>
<text x="211" y="171.1" transform="rotate(-90 211 171.1)">GND</text>
<text x="229.3" y="169.7">4</text>
<text x="231.1" y="173.6">-</text>
<text x="245.2" y="169.7">3</text>
<text x="388.4" y="170">LED1</text>
<text x="34.6" y="179.9" transform="rotate(-90 34.6 179.9)">10u</text>
<text x="38.1" y="179.9" transform="rotate(-90 38.1 179.9)">C15</text>
<text x="128.8" y="175.7">C17</text>
<text x="128.8" y="179.3">22uf</text>
<text x="161.4" y="178.9">22uf</text>
<text x="161.8" y="175.4">C18</text>
<text x="178.2" y="175.7">C19</text>
<text x="178.2" y="179.3">22uf</text>
<text x="206.4" y="177.5">HXOUT</text>
<text x="248.7" y="177.5">C20</text>
<text x="257.5" y="177.5">20pf</text>
<text x="289.3" y="179.1">GND</text>
<text x="99.9" y="183.4" transform="rotate(-90 99.9 183.4)">R10</text>
<text x="106.9" y="183.4" transform="rotate(-90 106.9 183.4)">150K</text>
<text x="115.8" y="181.7" transform="rotate(-90 115.8 181.7)">22uf</text>
<text x="119.3" y="181.7" transform="rotate(-90 119.3 181.7)">C16</text>
<text x="259.3" y="189.6">GND</text>
<text x="289.3" y="191.4">GND</text>
<text x="38.8" y="196.7">GND</text>
<text x="49.4" y="196.7">GND</text>
<text x="98.8" y="196.7">GND</text>
<text x="120" y="196.7">GND</text>
<text x="169.4" y="196.7">GND</text>
<text x="378.6" y="194" transform="rotate(-90 378.6 194)">LED</text>
<text x="290.2" y="202.5">A1B12</text>
<text x="299.9" y="198.7">USB1</text>
<text x="331.8" y="202.5">B8</text>
<text x="38" y="205.5">VBUS</text>
<text x="60" y="207.5">U6</text>
<text x="84.7" y="209.2">L2</text>
<text x="120.7" y="205.5">1V2</text>
<text x="145.6" y="205.5">VBUS</text>
<text x="273.4" y="209.2">R11</text>
<text x="278.7" y="205.7">VBUS</text>
<text x="280.5" y="209.2">5k1</text>
<text x="292" y="206">A4B9</text>
<text x="295.8" y="209.6">A5</text>
<text x="301.2" y="207.8">VBUS</text>
<text x="301.2" y="204.3">GND</text>
<text x="322.1" y="204.3">SBU2</text>
<text x="324" y="207.8">DN2</text>
<text x="331.8" y="206">B7</text>
<text x="331.8" y="209.6">B6</text>
<text x="338.7" y="205.7">D-</text>
<text x="338.7" y="209.2">D+</text>
<text x="61.6" y="214.9">1</text>
<text x="61.6" y="211.3">4</text>
<text x="64.8" y="213.1">VIN</text>
<text x="74.8" y="213.1">SW</text>
<text x="81.3" y="211.3">3</text>
<text x="84.7" y="214.5">2.2uH</text>
<text x="183.4" y="211.3">LDO1</text>
<text x="230.3" y="210.8">3V3USB</text>
<text x="265.7" y="213.4" transform="rotate(-90 265.7 213.4)">GND</text>
<text x="278.7" y="212.8">D+</text>
<text x="295.8" y="213.1">A6</text>
<text x="301.2" y="214.9">DP1</text>
<text x="301.2" y="211.3">CC1</text>
<text x="324" y="214.9">CC2</text>
<text x="324.2" y="211.3">DP2</text>
<text x="331.8" y="213.1">B5</text>
<text x="345.7" y="212.8">R125k1</text>
<text x="61.6" y="218.4">2</text>
<text x="64.8" y="216.6">EN</text>
<text x="64.8" y="220.1">GND</text>
<text x="75.8" y="220.1">FB</text>
<text x="81.3" y="218.4">5</text>
<text x="162.3" y="221.2">R14</text>
<text x="181.5" y="216.6">1</text>
<text x="181.5" y="220.1">2</text>
<text x="184.7" y="218.4">VIN</text>
<text x="184.7" y="221.9">GND</text>
<text x="201.6" y="218.4">VOUT</text>
<text x="211.8" y="216.6">5</text>
<text x="278.7" y="216.3">D-</text>
<text x="295.8" y="220.1">A8</text>
<text x="295.8" y="216.6">A7</text>
<text x="301.2" y="221.9">SBU1</text>
<text x="301.2" y="218.4">DN1</text>
<text x="321.7" y="218.4">VBUS</text>
<text x="323.3" y="221.9">GND</text>
<text x="331.8" y="216.6">B4A9</text>
<text x="331.8" y="220.1">B1A12</text>
<text x="345.7" y="216.3">VBUS</text>
<text x="368" y="216.9" transform="rotate(-90 368 216.9)">GND</text>
<text x="96.4" y="222.2" transform="rotate(-90 96.4 222.2)">R13</text>
<text x="103.4" y="222.2" transform="rotate(-90 103.4 222.2)">150K</text>
<text x="112.2" y="225.8" transform="rotate(-90 112.2 225.8)">C21</text>
<text x="115.8" y="225.8" transform="rotate(-90 115.8 225.8)">20pf</text>
<text x="181.5" y="223.7">3</text>
<text x="184.7" y="225.4">EN</text>
<text x="201.3" y="225.4">BP/FB</text>
<text x="211.8" y="223.7">4</text>
<text x="34.6" y="229.3" transform="rotate(-90 34.6 229.3)">10u</text>
<text x="38.1" y="229.3" transform="rotate(-90 38.1 229.3)">C22</text>
<text x="127" y="228.6">C24</text>
<text x="127" y="232.2">22uf</text>
<text x="162.3" y="228.6">10k</text>
<text x="183.4" y="231.8">BL9193-33BAPRN</text>
<text x="226.8" y="230">C25</text>
<text x="226.8" y="233.6">22pf</text>
<text x="241.7" y="230.4">C26</text>
<text x="241.7" y="233.9">22uf</text>
<text x="309.4" y="228.2" transform="rotate(-90 309.4 228.2)">13</text>
<text x="313" y="228.2" transform="rotate(-90 313 228.2)">14</text>
<text x="316.5" y="228.2" transform="rotate(-90 316.5 228.2)">15</text>
<text x="320" y="228.2" transform="rotate(-90 320 228.2)">16</text>
<text x="335.2" y="233.7">GND</text>
<text x="96.4" y="236.4" transform="rotate(-90 96.4 236.4)">R15</text>
<text x="103.4" y="236.4" transform="rotate(-90 103.4 236.4)">150K</text>
<text x="115.8" y="234.6" transform="rotate(-90 115.8 234.6)">10uf</text>
<text x="119.3" y="234.6" transform="rotate(-90 119.3 234.6)">C23</text>
<text x="317.5" y="244.3">GND</text>
<text x="38.8" y="249.6">GNDGND</text>
<text x="95.3" y="249.6">GND</text>
<text x="120" y="249.6">GND</text>
<text x="171.1" y="249.6">GND</text>
<text x="218.8" y="251.4">GND</text>
<text x="261.1" y="263.9">Yuzuki HCC</text>
<text x="386.3" y="262.2">1.0</text>
<text x="389.8" y="271">1/1</text>
<text x="298.1" y="278">2021-09-08</text>
<text x="352.8" y="278">GloomyGhost</text>
</g>
</svg>
